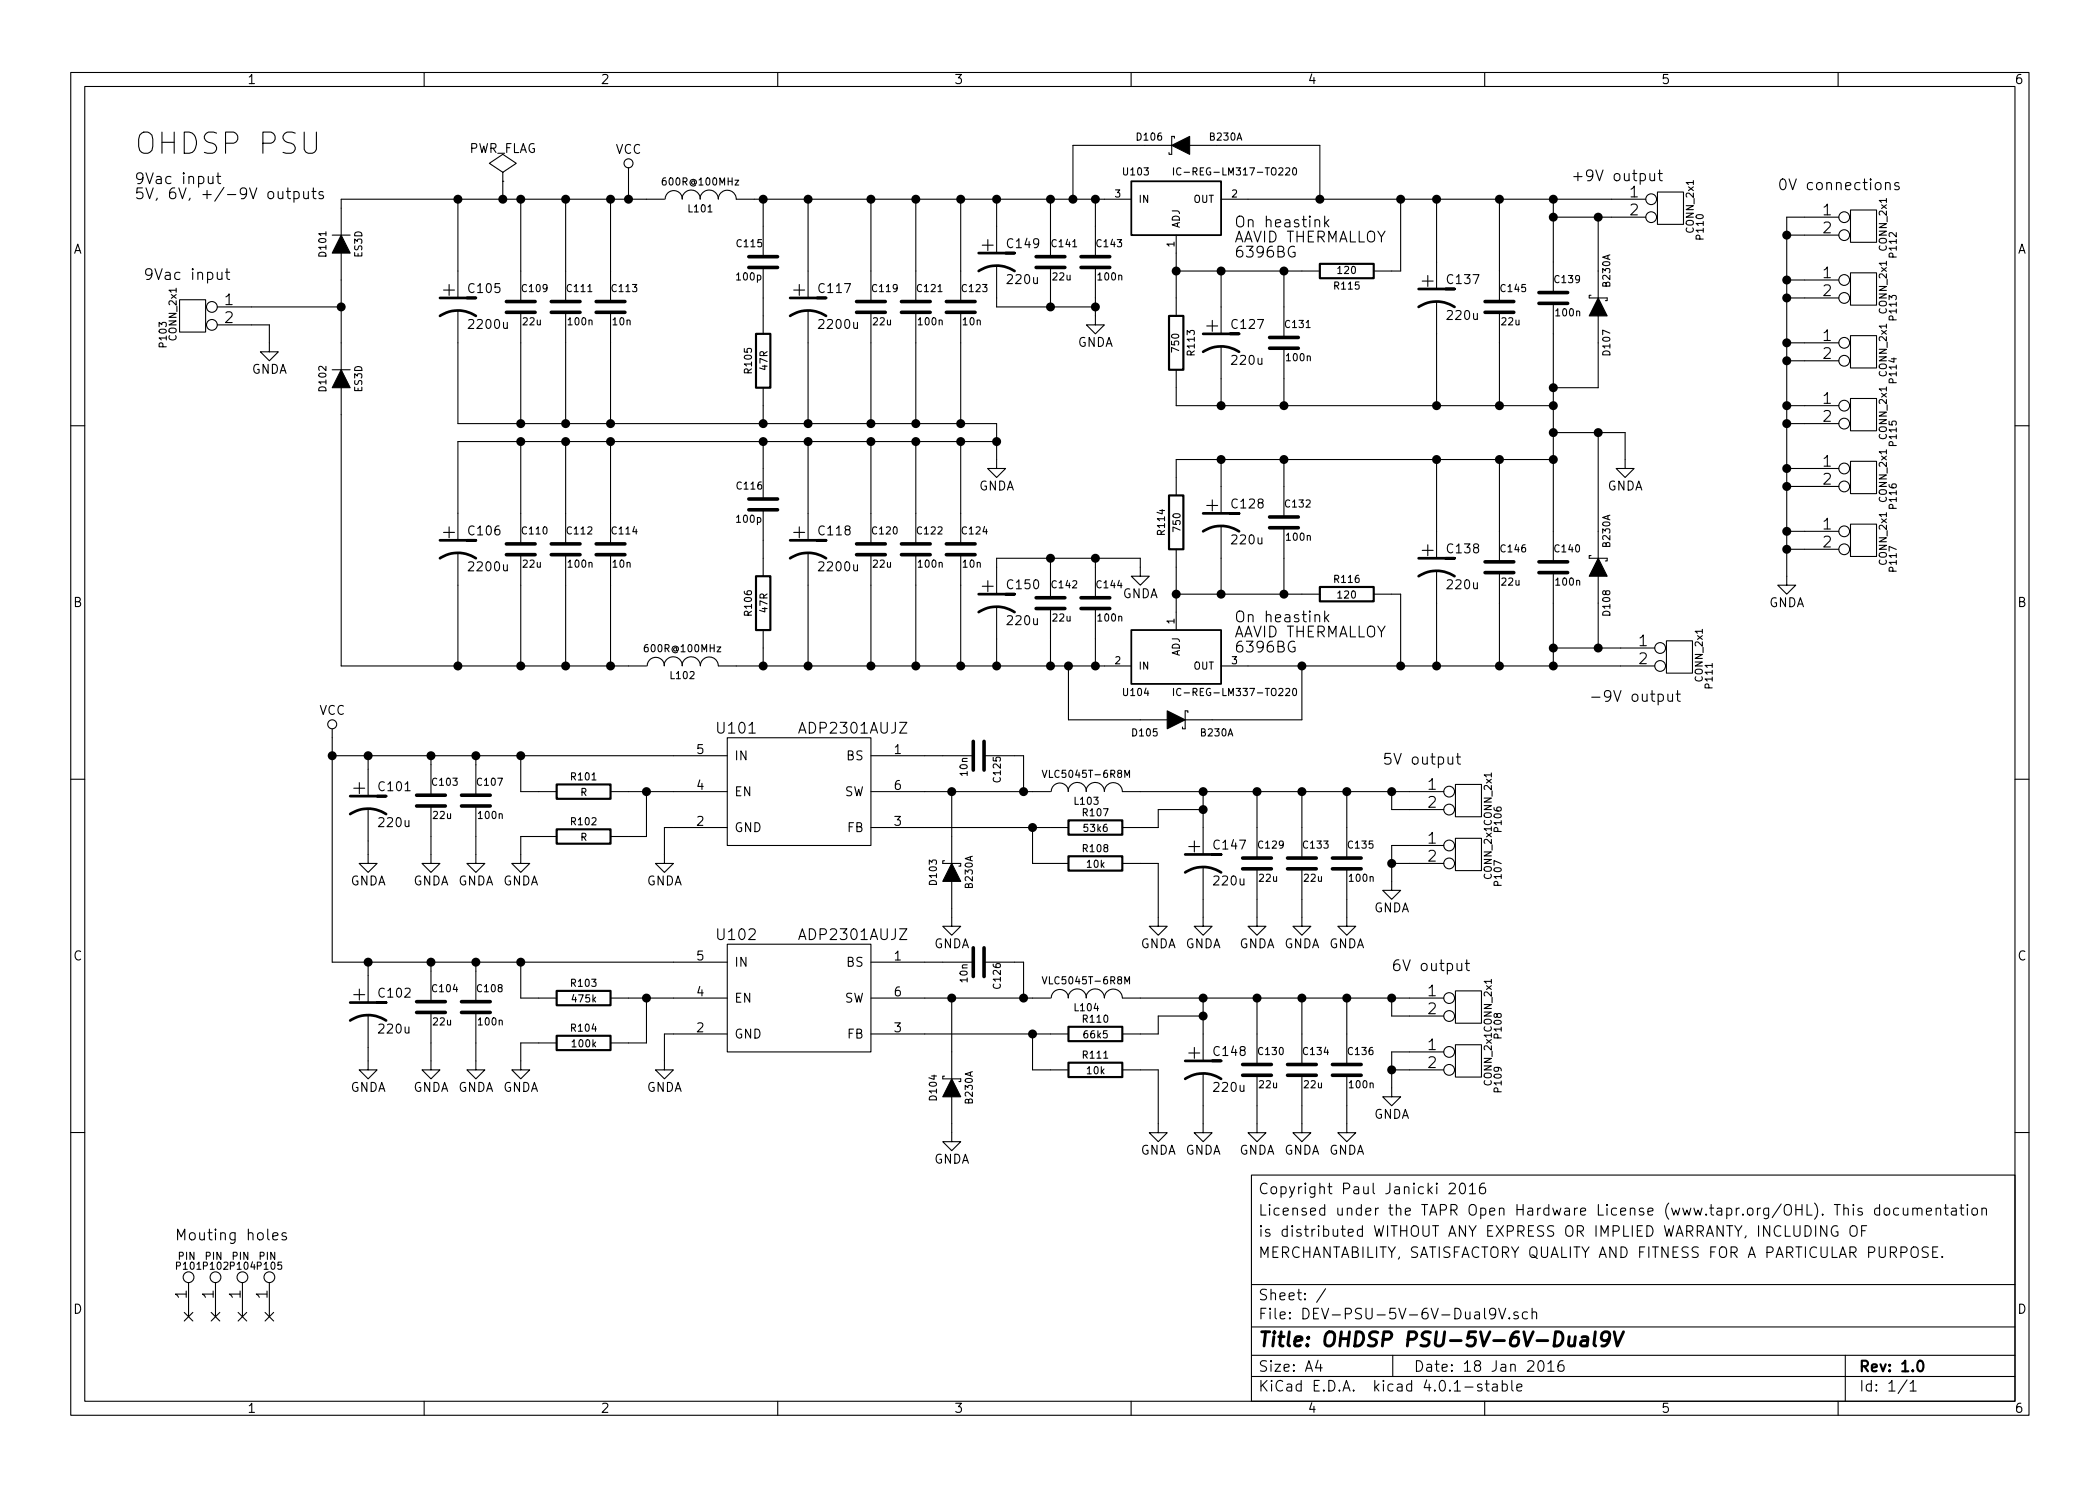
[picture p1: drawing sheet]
<svg xmlns="http://www.w3.org/2000/svg" width="297mm" height="210mm" viewBox="0 0 297 210" stroke-linecap="round" stroke-linejoin="round" font-family="sans-serif">
<g fill="none" stroke="#000" stroke-width=".15">
<path d="M10 10.3h277v189.9h-277zM12 12.2h273v186.1h-273zM60 10.3v1.9M110 10.3v1.9M160 10.3v1.9M166.1 19.6v-.3h-.4v2.5h-.3v-.2M210 10.3v1.9M260 10.3v1.9M29.5 25v.8a.38 .38 0 0 0 .6 0M30.1 25v1M30.6 25h.6M30.7 38.5v.8a.38 .38 0 0 0 .7 .1"/>
<path d="M30.8 24.5v1.3l.1 .1 .3 .1M31.4 38.5v1M31.9 38.5h.6M32.1 38v1.3l.1 .2h.3M39.3 27.1v.8a.38 .38 0 0 0 .7 .1M40 27.1v1M40.5 27.1h.6M40.7 26.6v1.3l.1 .1 .3 .1M41.6 27.2a.48 .48 0 0 1 .6 0l.1 .6a.48 .48 0 0 1-.7 .2M41.6 27.1v1.5M43 27.1v.8a.38 .38 0 0 0 .6 .1M43.6 27.1v1"/>
<path d="M44.1 27.1h.6M44.3 26.6v1.3l.1 .1 .3 .1M45.7 27.2l-.4-.1-.2 .2 .1 .2 .5 .2 .1 .1-.1 .2-.1 .1-.5-.1M47 33.3h2.5M48.3 35.8v16.5M64.8 28.2v14M71.1 25.6h.1M71.1 24.4l1.9-1.3-1.9-1.3-1.9 1.3 1.9 1.3v1.2M71.1 25.6v2.6M73.7 28.2v14.5M80 28.2v14.5M86.4 28.2v14.5"/>
<path d="M88.9 23.7v4.5M94 28.2h-45.7v5.1M94.1 28.2a1.22 1.22 0 0 1 1.2-1.2 1.22 1.22 0 0 1 1.2 1.2M96.5 28.2a1.3 1.3 0 0 1 1.3-1.3 1.3 1.3 0 0 1 1.3 1.3M99 28.2a1.3 1.3 0 0 1 1.3-1.3 1.3 1.3 0 0 1 1.3 1.3 1.27 1.27 0 0 1 1.3-1.3 1.27 1.27 0 0 1 1.2 1.3M104.1 28.2h55.9M107.9 28.2v8.1M107.9 37.8v9.4M114.3 28.2v14M123.2 28.2v14.5M129.5 28.2v14.5M135.9 28.2v14.5"/>
<path d="M141 37.6v5.8h13.9M141 28.2v7.6M148.6 28.2v8.1M148.6 37.8v5.6M154.9 37.8v8.2h1.3l-1.3 1.2-1.2-1.2h1.2M154.9 28.2v8.1M165.7 20.6h-13.9v7.6M166 23.7v1.1M166.4 33.3v11.4M166.4 38.3h20.3M167 23.8a.4 .4 0 0 0-.5 0 .4 .4 0 0 0-.1 .5 .37 .37 0 0 0 .2 .4 .37 .37 0 0 0 .4 0M168.3 20.6h18.4v7.6"/>
<path d="M172.7 28.2h60.1M172.7 38.3v8.9M181.6 38.3v9.4M181.9 23.8l.3-.1 .2 .1v.2l-.6 .8h.6M182.9 23.8l.3-.1a.59 .59 0 0 1-.1 1.1l-.2-.1-.1-.3zM183.1 34.9a.75 .75 0 0 0-.9 .5 .75 .75 0 0 0 .5 1l.5-.2v-.5h-.3M187.4 30.6v1.5M187.5 31.5l.5 .6M188 31.1l-.6 .6M198.1 28.2v10.1h-3.8M203.2 28.2v12.7M212.1 28.2v14.5"/>
<path d="M219.7 28.2v13.2M219.7 30.7h13.1M226.1 30.7v11.5M233.4 24.6v.8a.38 .38 0 0 0 .6 0M234 24.6v1M234.4 27.2h3.7v4.5h-3.7zM234.5 24.6h.6M234.7 24v1.4l.1 .1 .3 .1M252.7 33.3h7.4M252.7 39.6h7.4M260.1 30.7h-7.4v52.1h1.3l-1.3 1.3-1.2-1.3h1.2M261.7 38.6h3.7v4.6h-3.7z"/>
<path d="M261.7 29.7h3.7v4.6h-3.7zM266.7 26a.38 .38 0 0 1 .7 .1v.7M266.7 25.8v1M268.6 25.9l-.4-.1-.2 .3 .1 .2 .5 .1 .1 .2-.1 .2h-.1h-.5M25.4 42.4h3.7v4.6h-3.7zM30.7 46h7.4v3.8h1.3l-1.3 1.2-1.3-1.2h1.3M30.7 43.4h17.6M47 52.3h2.5M48.3 54.9v39.3h43.1M64.8 43.9v16h76.2v6.4h1.2l-1.2 1.3-1.3-1.3h1.3M73.7 44.2v15.7M80 44.2v15.7"/>
<path d="M86.4 44.2v15.7M107.9 54.9v5M114.3 43.9v16M123.2 44.2v15.7M129.5 44.2v15.7M135.9 44.2v15.7M166.4 52.3v5.1h53.3M172.7 49v8.4M181.6 49.3v8.1M203.2 42.7v14.7M212.1 44.2v13.2M219.7 42.9v36.6"/>
<path d="M225 41.8h-.2v.4h2.5v.3h-.2M226.1 44.7v10.2h-6.4M252.7 57.4h7.4M252.7 59.9h7.4M252.7 48.5h7.4M252.7 51h7.4M252.7 42.2h7.4M261.7 56.4h3.7v4.6h-3.7zM261.7 47.5h3.7v4.6h-3.7zM10 60.2h2M64.8 78.2v16M73.7 62.5v14.5"/>
<path d="M73.7 78.5v15.7M80 62.5v14.5M80 78.5v15.7M86.4 62.5v14.5M86.4 78.5v15.7M107.9 62.5v8.1M107.9 72.1v9.4M114.3 62.5v13.9M114.3 78.2v16M123.2 62.5v14.5M123.2 78.5v15.7M129.5 62.5v14.5"/>
<path d="M129.5 78.5v15.7M135.9 62.5v14.5M135.9 78.5v15.7M141 62.5h-76.2v13.9M148.6 79v5.6M154.9 79v5.6M166.4 77.7v11.4M172.7 65v7.6M172.7 74.4v9.7M181.6 65v8.1M181.6 74.7v9.4M203.2 65v14"/>
<path d="M212.1 65v14.5M219.7 61.2h10.2v5.1h1.2l-1.2 1.3-1.3-1.3h1.3M219.7 65h-53.3v5.1M225 78.6h-.2v.4h2.5v.4h-.2M226.1 61.2v17.8M252.7 66.3h7.4M252.7 68.8h7.4M252.7 75.2h7.4M252.7 77.7h7.4M261.7 65.3h3.7v4.5h-3.7zM261.7 74.2h3.7v4.5h-3.7zM285 60.2h2"/>
<path d="M91.5 94.2a1.22 1.22 0 0 1 1.3-1.2 1.22 1.22 0 0 1 1.2 1.2M93.9 94.2a1.3 1.3 0 0 1 1.3-1.3 1.3 1.3 0 0 1 1.3 1.3M96.5 94.2a1.3 1.3 0 0 1 1.3-1.3 1.3 1.3 0 0 1 1.3 1.3 1.27 1.27 0 0 1 1.2-1.2 1.27 1.27 0 0 1 1.3 1.2M101.6 94.2h58.4M107.9 89.1v5.1M141 85.8v8.4M148.6 86.1v8.1M151.1 94.2v7.6h14M154.9 86.1v8.1M161.3 81.5h-1.3l1.3 1.3 1.3-1.3h-1.3v-2.5h-20.3v5.1M166 97.4v1M166.4 84.1h20.3"/>
<path d="M167 97.5a.4 .4 0 0 0-.5 0 .4 .4 0 0 0-.1 .5 .37 .37 0 0 0 .2 .4 .37 .37 0 0 0 .4-.1M172.7 94.2h61.4M181.9 97.5l.3-.1 .2 .1v.2l-.6 .7h.6M182.9 97.5l.3-.1a.59 .59 0 0 1-.1 1l-.2-.1-.1-.3zM183.1 90.8a.75 .75 0 0 0-.9 .5 .75 .75 0 0 0 .5 .9l.5-.1v-.5h-.3M184.1 94.2v7.6h-16.5M187.4 86.5v1.5M187.5 87.4l.5 .6M188 87l-.6 .5M194.3 84.1h3.8v10.1M203.2 80.8v13.4M212.1 81v13.2"/>
<path d="M219.7 81v13.2M219.7 91.7h14.4M226.1 81.5v10.2M235.7 90.7h3.7v4.5h-3.7zM235.9 98.2v.8a.38 .38 0 0 0 .7 .1M236.6 98.2v1M237.1 98.2h.6M237.3 97.7v1.3l.1 .2h.3M10 110.3h2M47 106.9h55.9M47 103.1v33h55.9M52.1 114.4v7.8h1.2l-1.2 1.2-1.3-1.2h1.3"/>
<path d="M52.1 106.9v5.7M61 114v8.2h1.2l-1.2 1.2-1.3-1.2h1.3M61 106.9v5.6M67.3 114v8.2h1.3l-1.3 1.2-1.3-1.2h1.3M67.3 106.9v5.6M73.7 106.9v5.1h5M78.7 118.4h-5v3.8h1.2l-1.2 1.2-1.3-1.2h1.3M86.4 112h16.5M91.4 112v6.4h-5M102.9 104.4h20.3v15.2h-20.3zM102.9 117.1h-8.9v5.1h1.2l-1.2 1.2-1.3-1.2h1.3M123.2 106.9h14.5"/>
<path d="M123.2 117.1h27.9M123.2 112h25.4M134.6 112v10.2M139.2 106.9h5.6v5.1M146 117.1v5.1h5.1M147.4 109l.4 1 .3-1M148.7 112a1.22 1.22 0 0 1 1.2-1.2 1.22 1.22 0 0 1 1.2 1.2M151.1 112a1.3 1.3 0 0 1 1.3-1.3 1.3 1.3 0 0 1 1.3 1.3M153.6 112a1.3 1.3 0 0 1 1.3-1.3 1.3 1.3 0 0 1 1.3 1.3 1.27 1.27 0 0 1 1.3-1.3 1.27 1.27 0 0 1 1.2 1.3h45.5M159.1 110v-1l.3 .7 .4-.7v1M168 100.8v-.2h-.4v2.5h-.3v-.2M170.2 114.5h-6.4v2.6h-5.1"/>
<path d="M170.2 112v8.9M177.8 112v9.4M184.1 112v9.4M190.5 112v9.4M196.8 112v2.5h7.4M204.2 119.6h-7.4v6.4h1.3l-1.3 1.2-1.2-1.2h1.2M204.8 107.1v.8a.38 .38 0 0 0 .7 .1M205.5 107.1v1M205.9 111h3.6v4.6h-3.6zM205.9 118.6h3.6v4.6h-3.6zM206 107.1h.6M206.2 106.6v1.3l.1 .1 .3 .1"/>
<path d="M285 110.3h2M52.1 136.1v5.8M61 136.1v5.6M67.3 136.1v5.6M73.7 136.1v5.1h5M102.9 133.6h20.3v15.2h-20.3zM123.2 136.1h14.5M133.6 121.8h-.3v.4h2.6v.3h-.3M134.6 124.7v6.4h1.3l-1.3 1.2-1.3-1.2h1.3M139.2 136.1h5.6v5.1M147.4 138.2l.4 1 .3-1M158.7 122.2h5.1v8.9h1.3l-1.3 1.2-1.2-1.2h1.2"/>
<path d="M159.1 139.2v-1l.3 .7 .4-.7v1M170.2 122.7v8.4h1.2l-1.2 1.2-1.3-1.2h1.3M177.8 122.9v8.2h1.3l-1.3 1.2-1.3-1.2h1.3M184.1 122.9v8.2h1.3l-1.3 1.2-1.2-1.2h1.2M190.5 122.9v8.2h1.3l-1.3 1.2-1.3-1.2h1.3M196.8 122.2h7.4M206.1 136.3v.8a.38 .38 0 0 0 .7 .1M206.8 136.3v1M207.3 136.3h.5M207.5 135.8v1.3v.2h.3M52.1 143.6v7.8h1.2l-1.2 1.2-1.3-1.2h1.3M61 143.3v8.1h1.2l-1.2 1.2-1.3-1.2h1.3"/>
<path d="M67.3 143.3v8.1h1.3l-1.3 1.2-1.3-1.2h1.3M78.7 147.6h-5v3.8h1.2l-1.2 1.2-1.3-1.2h1.3M86.4 141.2h16.5M91.4 141.2v6.4h-5M102.9 146.3h-8.9v5.1h1.2l-1.2 1.2-1.3-1.2h1.3M123.2 146.3h27.9M123.2 141.2h25.4M133.6 152.3h-.3v.3h2.6v.4h-.3M134.6 155.2v6.3h1.3l-1.3 1.3-1.3-1.3h1.3M134.6 141.2v11.4M146 146.3v5.1h5.1M148.7 141.2a1.22 1.22 0 0 1 1.2-1.2 1.22 1.22 0 0 1 1.2 1.2"/>
<path d="M151.1 141.2a1.3 1.3 0 0 1 1.3-1.3 1.3 1.3 0 0 1 1.3 1.3M153.6 141.2a1.3 1.3 0 0 1 1.3-1.3 1.3 1.3 0 0 1 1.3 1.3 1.27 1.27 0 0 1 1.3-1.3 1.27 1.27 0 0 1 1.2 1.3M158.7 151.4h5.1v8.9h1.3l-1.3 1.2-1.2-1.2h1.2M158.7 141.2h45.5M170.2 151.9v8.4h1.2l-1.2 1.2-1.3-1.2h1.3M170.2 143.8h-6.4v2.5h-5.1M170.2 141.2v8.9M177.8 152.1v8.2h1.3l-1.3 1.2-1.3-1.2h1.3M177.8 141.2v9.4M184.1 152.1v8.2h1.3l-1.3 1.2-1.2-1.2h1.2M184.1 141.2v9.4M190.5 152.1v8.2h1.3l-1.3 1.2-1.3-1.2h1.3"/>
<path d="M190.5 141.2v9.4M196.8 151.4h7.4M196.8 141.2v2.6h7.4M204.2 148.8h-7.4v6.4h1.3l-1.3 1.3-1.2-1.3h1.2M205.9 140.2h3.6v4.6h-3.6zM205.9 147.8h3.6v4.6h-3.6zM10 160.2h2M38.6 174.9l.7-.1-.1-.3-.4-.1-.2 .2 .1 .8h.1h.4M40.5 174.5l-.4-.1-.2 .2 .1 .2 .5 .2v.2v.2h-.2h-.4M177 166.3h108v32h-108zM205 167.6l.2-.2 .5 .1a.37 .37 0 0 1 .1 .5l-.9 .9h1M206.6 167.6a.35 .35 0 0 1 .3-.2 .35 .35 0 0 1 .3 .3 .77 .77 0 0 1-.4 1.2 .9 .9 0 0 1-.2-1.3z"/>
<path d="M207.8 167.8l.5-.4v1.5M207.8 168.9h.9M210 167.4a.59 .59 0 0 0-.7 .6v.8l.2 .1h.4l.2-.1v-.5l-.1-.3h-.5l-.2 .3M258.4 173.4v1.5l-.9-1.5v1.5M259.9 173.5a.69 .69 0 0 0-.8 .2 .69 .69 0 0 0 0 .9 .54 .54 0 0 0 .9 .2v-.5h-.3M261.7 173.7l.3-.3a.53 .53 0 0 1 .7 .5v.5a.51 .51 0 0 1-.8 .4 1.05 1.05 0 0 1-.2-1.1zM263.3 174.1h.5M264 173.4h-.7v1.5M265.9 171l-.5-.1-.2 .3v.6l.2 .1h.5M265.9 170.4v1.5M266.6 171.1a.41 .41 0 0 1 .7 .1v.4a.41 .41 0 0 1-.4 .3 .41 .41 0 0 1-.4-.3zM268.6 171l-.5-.1-.3 .3 .1 .6 .2 .1h.5"/>
<path d="M269.2 170.9l.1 1a.4 .4 0 0 0 .5-.1M269.8 170.9v1M270.6 171.1a.38 .38 0 0 1 .6 0v.8M270.6 170.9v1M271.2 171.1a.36 .36 0 0 1 .3-.2 .36 .36 0 0 1 .4 .2v.8M272.5 171.4l.7-.1v-.3l-.5-.1-.2 .2 .1 .8h.1h.5M272.7 176.5l-.2-.1-.5 .1a.35 .35 0 0 0-.1 .4 .35 .35 0 0 0 .3 .2l.4 .2a.35 .35 0 0 1 .1 .3 .35 .35 0 0 1-.2 .3l-.6-.1M273.4 177.1h.5M273.9 171.1a.38 .38 0 0 1 .6 0v.8M273.9 170.9v1M274.1 176.4h-.7v1.5h.7M274.7 177.8h.1l-.1 .1v-.1v.1"/>
<path d="M275 170.9h.6M275.2 170.4v1.3l.2 .2h.2M276.1 171l.1-.1 .5 .1v.9M276.7 171.3l-.5 .1-.2 .2 .1 .3h.1h.5M277.2 170.9h.6M277.4 170.4v1.3l.2 .2h.2M278.3 170.4l-.1 .1 .1 .1 .1-.1-.1-.1v.2M278.3 170.9v1M279 171.1a.41 .41 0 0 1 .7 .1v.4a.41 .41 0 0 1-.4 .3 .41 .41 0 0 1-.4-.3zM280.3 171.1a.38 .38 0 0 1 .7 0v.8M280.3 170.9v1M285 160.2h2"/>
<path d="M26.1 185.7l1.2 1.2M26.7 181.5v4.8M27.3 185.7l-1.2 1.2M29.9 185.7l1.2 1.2M30.5 181.5v4.8M31.1 185.7l-1.2 1.2M33.7 185.7l1.2 1.2M34.3 181.5v4.8M34.9 185.7l-1.2 1.2M37.5 185.7l1.2 1.2M38.1 181.5v4.8M38.7 185.7l-1.2 1.2"/>
<path d="M60 198.3v1.9M110 198.3v1.9M160 198.3v1.9M177 194.8h108M177 191.8h108M177 187.8h108M177 181.8h108M186.4 192.5l-.3 1h.9M186.8 193v1M187.5 182.3l-1.3 2M197 191.8v3M209.6 195.9a.37 .37 0 0 0-.6 .1v.1a.54 .54 0 0 0 .6 .3l.1 .1-.1 .2-.2 .1-.4-.1"/>
<path d="M210 198.3v1.9M210.1 195.8h.5M210.3 195.3v1.3l.2 .2h.1M211.2 195.9l.1-.1 .4 .1 .1 .9M211.6 185.7l-.3 .3h-.3l-.3-.3v-.3l.1-.2 .5-.1 .2 .2a1.19 1.19 0 0 1-.2 1.2l-.5 .1M211.8 196.2l-.5 .1-.2 .2 .1 .2 .1 .1 .5-.1M212 185.1l.5 1.5 .5-1.5M212.5 195.9a.48 .48 0 0 1 .6 .1l.1 .1-.1 .6a.48 .48 0 0 1-.6 0M212.5 195.3v1.5M213.5 186.5h.1l-.1 .1-.1-.1h.1v.1M213.8 195.3v1.3l.2 .2M214.6 196.3l.7-.1-.1-.3-.4-.1-.2 .2v.7l.2 .1 .4-.1"/>
<path d="M214.7 185.7a.37 .37 0 0 0-.6 .1v.1a.54 .54 0 0 0 .6 .3l.1 .1-.1 .2-.1 .1-.5-.1M216.1 185.7l-.5-.1-.3 .3 .1 .6 .2 .1 .5-.1M216.7 185.7a.38 .38 0 0 1 .6 .1v.8M216.7 185.1v1.5M217.7 192.7a.35 .35 0 0 1 .3-.2 .35 .35 0 0 1 .3 .3 .77 .77 0 0 1-.4 1.2 .9 .9 0 0 1-.2-1.3zM218.9 193l.5-.5v1.5M218.9 194h.9M221.1 192.5a.59 .59 0 0 0-.7 .7v.7l.2 .1h.4l.2-.1v-.5l-.1-.2-.5-.1-.2 .3M260 198.3v1.9M261 191.8v6.5M269.7 195.2l-1.2 2M270.2 195.8l.4-.5v1.5"/>
<path d="M270.2 196.8h.8"/>
<circle cx="88.9" cy="23.1" r=".63"/>
<circle cx="233.6" cy="30.7" r=".76"/>
<circle cx="233.6" cy="28.2" r=".76"/>
<circle cx="260.9" cy="39.6" r=".76"/>
<circle cx="260.9" cy="33.3" r=".76"/>
<circle cx="260.9" cy="30.7" r=".76"/>
<circle cx="30" cy="46" r=".76"/>
<circle cx="30" cy="43.4" r=".76"/>
<circle cx="260.9" cy="57.4" r=".76"/>
<circle cx="260.9" cy="51" r=".76"/>
<circle cx="260.9" cy="42.2" r=".76"/>
<circle cx="260.9" cy="48.5" r=".76"/>
<circle cx="260.9" cy="59.9" r=".76"/>
<circle cx="260.9" cy="75.2" r=".76"/>
<circle cx="260.9" cy="77.7" r=".76"/>
<circle cx="260.9" cy="68.8" r=".76"/>
<circle cx="260.9" cy="66.3" r=".76"/>
<circle cx="234.8" cy="91.7" r=".76"/>
<circle cx="234.8" cy="94.2" r=".76"/>
<circle cx="47" cy="102.5" r=".63"/>
<circle cx="205" cy="119.6" r=".76"/>
<circle cx="205" cy="112" r=".76"/>
<circle cx="205" cy="114.5" r=".76"/>
<circle cx="205" cy="122.2" r=".76"/>
<circle cx="205" cy="141.2" r=".76"/>
<circle cx="205" cy="151.4" r=".76"/>
<circle cx="205" cy="148.8" r=".76"/>
<circle cx="205" cy="143.8" r=".76"/>
<circle cx="26.7" cy="180.7" r=".76"/>
<circle cx="30.5" cy="180.7" r=".76"/>
<circle cx="34.3" cy="180.7" r=".76"/>
<circle cx="38.1" cy="180.7" r=".76"/>
</g>
<g fill="none" stroke="#000" stroke-width=".3">
<path d="M186.7 37.3h7.6v2.1h-7.6zM106.9 47.2h2.1v7.7h-2.1zM165.4 44.7h2v7.6h-2zM165.4 70.1h2v7.6h-2zM106.9 81.5h2.1v7.6h-2.1zM186.7 83.1h7.6v2h-7.6zM78.7 111h7.7v2h-7.7zM78.7 117.3h7.7v2.1h-7.7zM151.1 116.1h7.6v2h-7.6zM151.1 121.2h7.6v2h-7.6zM78.7 140.2h7.7v2h-7.7zM78.7 146.6h7.7v2h-7.7z"/>
<path d="M151.1 145.3h7.6v2h-7.6zM151.1 150.4h7.6v2h-7.6zM271.3 192.7a.35 .35 0 0 1 .4-.2 .35 .35 0 0 1 .3 .3 .77 .77 0 0 1-.4 1.2 .9 .9 0 0 1-.3-1.3z"/>
</g>
<path d="M222 189.1l-.2 1.1 .1 .1a.56 .56 0 0 0 .8 0M222.8 189.1l-.1 1.3M223.8 189.2l.2-.1 .5 .1 .1 .2-.1 1M224.6 189.6l-.7 .1a.4 .4 0 0 0-.3 .3 .4 .4 0 0 0 .2 .4h.5l.2-.1M225.7 188.4l-.2 1.8 .2 .2M227.6 189.3l-.1 .2a.65 .65 0 0 1-.9 0l-.1-.2 .1-.5a.66 .66 0 0 1 1-.3v.1a1.5 1.5 0 0 1-.7 1.8h-.3M228.3 188.4l.5 2 .8-2" fill="none" stroke="#000" stroke-width=".41"/>
<g fill="none" stroke="#000" stroke-width=".51">
<path d="M105.9 37.8h4.1M105.9 36.3h4.1M146.6 37.8h4M146.6 36.3h4M152.9 37.8h4.1M152.9 36.3h4.1M71.6 44.2h4.1M71.6 42.7h4.1M78 44.2h4M78 42.7h4M84.3 44.2h4.1M84.3 42.7h4.1"/>
<path d="M121.2 44.2h4M121.2 42.7h4M127.5 44.2h4.1M127.5 42.7h4.1M133.9 44.2h4M133.9 42.7h4M179.6 49.3h4M179.6 47.7h4M210.1 44.2h4M210.1 42.7h4M217.7 42.9h4M217.7 41.4h4"/>
<path d="M71.6 78.5h4.1M71.6 77h4.1M78 78.5h4M78 77h4M84.3 78.5h4.1M84.3 77h4.1M105.9 72.1h4.1M105.9 70.6h4.1M121.2 78.5h4M121.2 77h4M127.5 78.5h4.1M127.5 77h4.1"/>
<path d="M133.9 78.5h4M133.9 77h4M179.6 74.7h4M179.6 73.1h4M210.1 79.5h4M217.7 79.5h4M146.6 86.1h4M146.6 84.6h4M152.9 86.1h4.1M152.9 84.6h4.1M210.1 81h4M217.7 81h4"/>
<path d="M58.9 114h4.1M58.9 112.5h4.1M65.3 114h4M65.3 112.5h4M137.7 104.9v4.1M139.2 104.9v4.1M137.7 134.1v4.1M139.2 134.1v4.1M175.8 122.9h4M175.8 121.4h4M182.1 122.9h4.1M182.1 121.4h4.1"/>
<path d="M188.5 122.9h4M188.5 121.4h4M58.9 143.3h4.1M58.9 141.7h4.1M65.3 143.3h4M65.3 141.7h4M175.8 152.1h4M175.8 150.6h4M182.1 152.1h4.1M182.1 150.6h4.1M188.5 152.1h4M188.5 150.6h4"/>
</g>
<path d="M48.3 33.3l1.2 2.5h-2.5zM165.7 20.6l2.6-1.3v2.5zM48.3 52.3l1.2 2.6h-2.5zM226.1 42.2l1.2 2.5h-2.5zM226.1 79l1.2 2.5h-2.5zM165.1 100.6l2.5 1.2-2.5 1.3zM134.6 122.2l1.3 2.5h-2.6zM134.6 152.6l1.3 2.6h-2.6z" fill="#000" stroke="#000" stroke-width=".15"/>
<g fill="none" stroke="#000" stroke-width=".38">
<path d="M138.4 38.3a4.6 4.6 0 0 1 5.1 0M138.4 35.8h5.1h-1.3M62.2 44.7a4.6 4.6 0 0 1 5.1 0M62.2 42.2h5.1h-1.3M111.8 44.7a4.6 4.6 0 0 1 5 0M111.8 42.2h5h-1.2M170.2 49.8a4.6 4.6 0 0 1 5.1 0M170.2 47.2h5.1h-1.3M200.7 43.4a4.6 4.6 0 0 1 5 0M200.7 40.9h5h-1.2M62.2 79a4.6 4.6 0 0 1 5.1 0M62.2 76.4h5.1h-1.3"/>
<path d="M111.8 79a4.6 4.6 0 0 1 5 0M111.8 76.4h5h-1.2M170.2 75.2a4.6 4.6 0 0 1 5.1 0M170.2 72.6h5.1h-1.3M200.7 79h5h-1.2M138.4 86.6a4.6 4.6 0 0 1 5.1 0M138.4 84.1h5.1h-1.3M200.7 81.5a4.6 4.6 0 0 1 5 0M49.5 115.2a4.6 4.6 0 0 1 5.1 0M49.5 112.6h5.1h-1.3M167.6 123.4a4.6 4.6 0 0 1 5.1 0M167.6 120.9h5.1h-1.3"/>
<path d="M49.5 144.4a4.6 4.6 0 0 1 5.1 0M49.5 141.9h5.1h-1.3M167.6 152.6a4.6 4.6 0 0 1 5.1 0M167.6 150.1h5.1h-1.3"/>
</g>
<path d="M160 25.6h12.7v7.7h-12.7zM160 89.1h12.7v7.7h-12.7z" fill="none" stroke="#000" stroke-width=".25"/>
<g fill="#000" stroke="#000" stroke-width=".25">
<circle cx="64.8" cy="28.2" r=".51"/>
<circle cx="71.1" cy="28.2" r=".51"/>
<circle cx="73.7" cy="28.2" r=".51"/>
<circle cx="80" cy="28.2" r=".51"/>
<circle cx="86.4" cy="28.2" r=".51"/>
<circle cx="88.9" cy="28.2" r=".51"/>
<circle cx="108" cy="28.2" r=".51"/>
<circle cx="114.3" cy="28.2" r=".51"/>
<circle cx="123.2" cy="28.2" r=".51"/>
<circle cx="129.5" cy="28.2" r=".51"/>
<circle cx="135.9" cy="28.2" r=".51"/>
<circle cx="141" cy="28.2" r=".51"/>
<circle cx="148.6" cy="28.2" r=".51"/>
<circle cx="151.8" cy="28.2" r=".51"/>
<circle cx="154.9" cy="28.2" r=".51"/>
<circle cx="166.4" cy="38.3" r=".51"/>
<circle cx="172.7" cy="38.3" r=".51"/>
<circle cx="181.6" cy="38.3" r=".51"/>
<circle cx="186.7" cy="28.2" r=".51"/>
<circle cx="198.1" cy="28.2" r=".51"/>
<circle cx="203.2" cy="28.2" r=".51"/>
<circle cx="212.1" cy="28.2" r=".51"/>
<circle cx="219.7" cy="28.2" r=".51"/>
<circle cx="219.7" cy="30.7" r=".51"/>
<circle cx="226.1" cy="30.7" r=".51"/>
<circle cx="252.7" cy="33.3" r=".51"/>
<circle cx="252.7" cy="39.6" r=".51"/>
<circle cx="48.3" cy="43.4" r=".51"/>
<circle cx="73.7" cy="59.9" r=".51"/>
<circle cx="80" cy="59.9" r=".51"/>
<circle cx="86.4" cy="59.9" r=".51"/>
<circle cx="108" cy="59.9" r=".51"/>
<circle cx="114.3" cy="59.9" r=".51"/>
<circle cx="123.2" cy="59.9" r=".51"/>
<circle cx="129.5" cy="59.9" r=".51"/>
<circle cx="135.9" cy="59.9" r=".51"/>
<circle cx="148.6" cy="43.4" r=".51"/>
<circle cx="154.9" cy="43.4" r=".51"/>
<circle cx="172.7" cy="57.4" r=".51"/>
<circle cx="181.6" cy="57.4" r=".51"/>
<circle cx="203.2" cy="57.4" r=".51"/>
<circle cx="212.1" cy="57.4" r=".51"/>
<circle cx="219.7" cy="54.9" r=".51"/>
<circle cx="219.7" cy="57.4" r=".51"/>
<circle cx="252.7" cy="57.4" r=".51"/>
<circle cx="252.7" cy="59.9" r=".51"/>
<circle cx="252.7" cy="48.5" r=".51"/>
<circle cx="252.7" cy="51" r=".51"/>
<circle cx="252.7" cy="42.2" r=".51"/>
<circle cx="73.7" cy="62.5" r=".51"/>
<circle cx="80" cy="62.5" r=".51"/>
<circle cx="86.4" cy="62.5" r=".51"/>
<circle cx="108" cy="62.5" r=".51"/>
<circle cx="114.3" cy="62.5" r=".51"/>
<circle cx="123.2" cy="62.5" r=".51"/>
<circle cx="129.5" cy="62.5" r=".51"/>
<circle cx="135.9" cy="62.5" r=".51"/>
<circle cx="141" cy="62.5" r=".51"/>
<circle cx="148.6" cy="79" r=".51"/>
<circle cx="154.9" cy="79" r=".51"/>
<circle cx="172.7" cy="65" r=".51"/>
<circle cx="181.6" cy="65" r=".51"/>
<circle cx="203.2" cy="65" r=".51"/>
<circle cx="212.1" cy="65" r=".51"/>
<circle cx="219.7" cy="61.2" r=".51"/>
<circle cx="219.7" cy="65" r=".51"/>
<circle cx="226.1" cy="61.2" r=".51"/>
<circle cx="252.7" cy="66.3" r=".51"/>
<circle cx="252.7" cy="75.2" r=".51"/>
<circle cx="252.7" cy="77.7" r=".51"/>
<circle cx="252.7" cy="68.8" r=".51"/>
<circle cx="64.8" cy="94.2" r=".51"/>
<circle cx="73.7" cy="94.2" r=".51"/>
<circle cx="80" cy="94.2" r=".51"/>
<circle cx="86.4" cy="94.2" r=".51"/>
<circle cx="108" cy="94.2" r=".51"/>
<circle cx="114.3" cy="94.2" r=".51"/>
<circle cx="123.2" cy="94.2" r=".51"/>
<circle cx="129.5" cy="94.2" r=".51"/>
<circle cx="135.9" cy="94.2" r=".51"/>
<circle cx="141" cy="94.2" r=".51"/>
<circle cx="148.6" cy="94.2" r=".51"/>
<circle cx="151.1" cy="94.2" r=".51"/>
<circle cx="154.9" cy="94.2" r=".51"/>
<circle cx="166.4" cy="84.1" r=".51"/>
<circle cx="172.7" cy="84.1" r=".51"/>
<circle cx="181.6" cy="84.1" r=".51"/>
<circle cx="184.2" cy="94.2" r=".51"/>
<circle cx="198.1" cy="94.2" r=".51"/>
<circle cx="203.2" cy="94.2" r=".51"/>
<circle cx="212.1" cy="94.2" r=".51"/>
<circle cx="219.7" cy="94.2" r=".51"/>
<circle cx="219.7" cy="91.7" r=".51"/>
<circle cx="226.1" cy="91.7" r=".51"/>
<circle cx="47" cy="106.9" r=".51"/>
<circle cx="52.1" cy="106.9" r=".51"/>
<circle cx="61" cy="106.9" r=".51"/>
<circle cx="67.3" cy="106.9" r=".51"/>
<circle cx="73.7" cy="106.9" r=".51"/>
<circle cx="91.4" cy="112" r=".51"/>
<circle cx="134.6" cy="112" r=".51"/>
<circle cx="144.8" cy="112" r=".51"/>
<circle cx="146.1" cy="117.1" r=".51"/>
<circle cx="170.2" cy="112" r=".51"/>
<circle cx="170.2" cy="114.5" r=".51"/>
<circle cx="177.8" cy="112" r=".51"/>
<circle cx="184.2" cy="112" r=".51"/>
<circle cx="190.5" cy="112" r=".51"/>
<circle cx="196.9" cy="112" r=".51"/>
<circle cx="52.1" cy="136.1" r=".51"/>
<circle cx="61" cy="136.1" r=".51"/>
<circle cx="67.3" cy="136.1" r=".51"/>
<circle cx="73.7" cy="136.1" r=".51"/>
<circle cx="196.9" cy="122.2" r=".51"/>
<circle cx="91.4" cy="141.2" r=".51"/>
<circle cx="134.6" cy="141.2" r=".51"/>
<circle cx="144.8" cy="141.2" r=".51"/>
<circle cx="146.1" cy="146.3" r=".51"/>
<circle cx="170.2" cy="143.8" r=".51"/>
<circle cx="170.2" cy="141.2" r=".51"/>
<circle cx="177.8" cy="141.2" r=".51"/>
<circle cx="184.2" cy="141.2" r=".51"/>
<circle cx="190.5" cy="141.2" r=".51"/>
<circle cx="196.9" cy="151.4" r=".51"/>
<circle cx="196.9" cy="141.2" r=".51"/>
</g>
<text font-size="4.2" x="19" y="21.8">OHDSP PSU</text>
<g font-size="2.8">
<text x="138.9" y="35.6">+</text>
<text x="62.7" y="41.9">+</text>
<text x="112.2" y="41.9">+</text>
<text x="201.1" y="40.6">+</text>
<text x="170.6" y="47">+</text>
<text x="62.7" y="76.2">+</text>
<text x="112.2" y="76.2">+</text>
<text x="170.6" y="72.4">+</text>
<text x="138.9" y="83.8">+</text>
<text x="201.1" y="78.7">+</text>
<text x="50" y="112.4">+</text>
<text x="168.1" y="120.6">+</text>
<text x="50" y="141.6">+</text>
<text x="168.1" y="149.9">+</text>
<text x="178" y="190.5">Title: OHDSP PSU-5V-6V-Dual9V</text>
</g>
<g font-size="2.1">
<text x="19" y="26.1">9Vac input</text>
<text x="19" y="28.2">5V, 6V, +/-9V outputs</text>
<text x="222.2" y="25.6">+9V output</text>
<text x="230.6" y="27.9">1</text>
<text x="251.5" y="26.9">0V connections</text>
<text x="174.6" y="32.2">On heastink</text>
<text x="174.6" y="34.3">AAVID THERMALLOY</text>
<text x="230.6" y="30.5">2</text>
<text x="257.9" y="30.5">1</text>
<text x="257.9" y="33">2</text>
<text x="20.3" y="39.6">9Vac input</text>
<text x="174.6" y="36.4">6396BG</text>
<text x="257.9" y="39.4">1</text>
<text x="257.9" y="41.9">2</text>
<text x="31.8" y="43.2">1</text>
<text x="31.8" y="45.7">2</text>
<text x="257.9" y="48.3">1</text>
<text x="257.9" y="50.8">2</text>
<text x="257.9" y="57.1">1</text>
<text x="257.9" y="59.7">2</text>
<text x="257.9" y="66">1</text>
<text x="257.9" y="68.6">2</text>
<text x="257.9" y="74.9">1</text>
<text x="257.9" y="77.5">2</text>
<text x="174.6" y="88.1">On heastink</text>
<text x="174.6" y="90.2">AAVID THERMALLOY</text>
<text x="174.6" y="92.3">6396BG</text>
<text x="231.8" y="91.4">1</text>
<text x="231.8" y="94">2</text>
<text x="224.8" y="99.3">-9V output</text>
<text x="101.6" y="103.8">U101</text>
<text x="113.3" y="103.8">ADP2301AUJZ</text>
<text x="195.6" y="108.2">5V output</text>
<text x="202" y="111.8">1</text>
<text x="202" y="114.3">2</text>
<text x="202" y="119.4">1</text>
<text x="202" y="121.9">2</text>
<text x="101.6" y="133">U102</text>
<text x="113.3" y="133">ADP2301AUJZ</text>
<text x="196.8" y="137.4">6V output</text>
<text x="202" y="141">1</text>
<text x="202" y="143.5">2</text>
<text x="202" y="148.6">1</text>
<text x="202" y="151.1">2</text>
<text x="178" y="172">Licensed under the TAPR Open Hardware License (www.tapr.org/OHL). This documentation</text>
<text x="178" y="169">Copyright Paul Janicki 2016</text>
<text x="24.8" y="175.5">Mouting holes</text>
<text x="178" y="178">MERCHANTABILITY, SATISFACTORY QUALITY AND FITNESS FOR A PARTICULAR PURPOSE.</text>
<text x="178" y="175">is distributed WITHOUT ANY EXPRESS OR IMPLIED WARRANTY, INCLUDING OF</text>
<text x="26.4" y="183.7" transform="rotate(-90 26.4 183.7)">1</text>
<text x="30.2" y="183.7" transform="rotate(-90 30.2 183.7)">1</text>
<text x="34" y="183.7" transform="rotate(-90 34 183.7)">1</text>
<text x="37.8" y="183.7" transform="rotate(-90 37.8 183.7)">1</text>
<text x="178" y="184">Sheet: /</text>
<text x="178" y="186.7">File: DEV-PSU-5V-6V-Dual9V.sch</text>
<text x="178" y="196.9">KiCad E.D.A. kicad 4.0.1-stable</text>
<text x="178" y="194.1">Size: A4</text>
<text x="200" y="194.1">Date: 18 Jan 2016</text>
<text x="263" y="194.1">Rev: 1.0</text>
<text x="263" y="196.9">Id: 1/1</text>
</g>
<g font-size="1.8">
<text x="35" y="11.9">1</text>
<text x="85" y="11.9">2</text>
<text x="135" y="11.9">3</text>
<text x="185" y="11.9">4</text>
<text x="235" y="11.9">5</text>
<text x="285" y="11.9">6</text>
<text x="66.2" y="21.6">PWR_FLAG</text>
<text x="87" y="21.8">VCC</text>
<text x="10.4" y="35.9">A</text>
<text x="142.6" y="35.1">C149</text>
<text x="285.4" y="35.9">A</text>
<text x="66.4" y="41.4">C105</text>
<text x="115.9" y="41.4">C117</text>
<text x="142.6" y="40.2">220u</text>
<text x="204.8" y="40.2">C137</text>
<text x="66.5" y="46.5">2200u</text>
<text x="116.1" y="46.5">2200u</text>
<text x="174.3" y="46.5">C127</text>
<text x="204.9" y="45.3">220u</text>
<text x="35.5" y="52.9">GNDA</text>
<text x="152.3" y="49.1">GNDA</text>
<text x="174.4" y="51.6">220u</text>
<text x="138.4" y="69.4">GNDA</text>
<text x="174.3" y="71.9">C128</text>
<text x="227.3" y="69.4">GNDA</text>
<text x="66.4" y="75.7">C106</text>
<text x="115.9" y="75.7">C118</text>
<text x="174.4" y="77">220u</text>
<text x="66.5" y="80.8">2200u</text>
<text x="116.1" y="80.8">2200u</text>
<text x="142.6" y="83.4">C150</text>
<text x="204.8" y="78.3">C138</text>
<text x="204.9" y="83.4">220u</text>
<text x="10.4" y="85.9">B</text>
<text x="142.6" y="88.4">220u</text>
<text x="158.7" y="84.6">GNDA</text>
<text x="250.1" y="85.9">GNDA</text>
<text x="285.4" y="85.9">B</text>
<text x="45.1" y="101.1">VCC</text>
<text x="98.6" y="106.7">5</text>
<text x="103.9" y="107.6">IN</text>
<text x="119.7" y="107.6">BS</text>
<text x="126.5" y="106.7">1</text>
<text x="53.7" y="111.9">C101</text>
<text x="98.6" y="111.8">4</text>
<text x="103.9" y="112.6">EN</text>
<text x="119.3" y="112.6">SW</text>
<text x="126.5" y="111.8">6</text>
<text x="53.7" y="117">220u</text>
<text x="98.6" y="116.8">2</text>
<text x="103.9" y="117.7">GND</text>
<text x="119.8" y="117.7">FB</text>
<text x="126.5" y="116.8">3</text>
<text x="49.5" y="125.3">GNDA</text>
<text x="58.4" y="125.3">GNDA</text>
<text x="64.7" y="125.3">GNDA</text>
<text x="71.1" y="125.3">GNDA</text>
<text x="91.4" y="125.3">GNDA</text>
<text x="171.8" y="120.2">C147</text>
<text x="171.8" y="125.3">220u</text>
<text x="194.3" y="129.1">GNDA</text>
<text x="10.4" y="135.9">C</text>
<text x="98.6" y="135.9">5</text>
<text x="103.9" y="136.8">IN</text>
<text x="119.7" y="136.8">BS</text>
<text x="126.5" y="135.9">1</text>
<text x="132" y="134.2">GNDA</text>
<text x="161.2" y="134.2">GNDA</text>
<text x="167.6" y="134.2">GNDA</text>
<text x="175.2" y="134.2">GNDA</text>
<text x="181.6" y="134.2">GNDA</text>
<text x="187.9" y="134.2">GNDA</text>
<text x="285.4" y="135.9">C</text>
<text x="53.7" y="141.1">C102</text>
<text x="98.6" y="141">4</text>
<text x="103.9" y="141.9">EN</text>
<text x="119.3" y="141.9">SW</text>
<text x="126.5" y="141">6</text>
<text x="53.7" y="146.2">220u</text>
<text x="98.6" y="146">2</text>
<text x="103.9" y="146.9">GND</text>
<text x="119.8" y="146.9">FB</text>
<text x="126.5" y="146">3</text>
<text x="171.8" y="149.4">C148</text>
<text x="49.5" y="154.5">GNDA</text>
<text x="58.4" y="154.5">GNDA</text>
<text x="64.7" y="154.5">GNDA</text>
<text x="71.1" y="154.5">GNDA</text>
<text x="91.4" y="154.5">GNDA</text>
<text x="171.8" y="154.5">220u</text>
<text x="194.3" y="158.3">GNDA</text>
<text x="132" y="164.6">GNDA</text>
<text x="161.2" y="163.4">GNDA</text>
<text x="167.6" y="163.4">GNDA</text>
<text x="175.2" y="163.4">GNDA</text>
<text x="181.6" y="163.4">GNDA</text>
<text x="187.9" y="163.4">GNDA</text>
<text x="10.4" y="185.9">D</text>
<text x="285.4" y="185.9">D</text>
<text x="35" y="199.9">1</text>
<text x="85" y="199.9">2</text>
<text x="135" y="199.9">3</text>
<text x="185" y="199.9">4</text>
<text x="235" y="199.9">5</text>
<text x="285" y="199.9">6</text>
</g>
<g font-size="1.4">
<text x="160.9" y="19.9">D106</text>
<text x="171.2" y="19.9">B230A</text>
<text x="94" y="26.2">600R@100MHz</text>
<text x="157.7" y="27.9">3</text>
<text x="159" y="24.8">U103</text>
<text x="161" y="28.7">IN</text>
<text x="167.3" y="24.8">IC-REG-LM317-TO220</text>
<text x="168.7" y="28.7">OUT</text>
<text x="174.2" y="27.9">2</text>
<text x="97.5" y="30">L101</text>
<text x="104.3" y="35">C115</text>
<text x="148.9" y="35">C141</text>
<text x="155.2" y="35">C143</text>
<text x="166.1" y="34.9" transform="rotate(-90 166.1 34.9)">1</text>
<text x="166.9" y="32.3" transform="rotate(-90 166.9 32.3)">ADJ</text>
<text x="239.6" y="32.9" transform="rotate(-90 239.6 32.9)">CONN_2x1</text>
<text x="241" y="33.8" transform="rotate(-90 241 33.8)">P110</text>
<text x="266.9" y="35.4" transform="rotate(-90 266.9 35.4)">CONN_2x1</text>
<text x="46.2" y="36.2" transform="rotate(-90 46.2 36.2)">D101</text>
<text x="51.2" y="36.4" transform="rotate(-90 51.2 36.4)">ES3D</text>
<text x="73.9" y="41.3">C109</text>
<text x="80.3" y="41.3">C111</text>
<text x="86.6" y="41.3">C113</text>
<text x="104.3" y="39.7">100p</text>
<text x="123.5" y="41.3">C119</text>
<text x="129.8" y="41.3">C121</text>
<text x="136.2" y="41.3">C123</text>
<text x="148.9" y="39.7">22u</text>
<text x="155.4" y="39.7">100n</text>
<text x="188.8" y="41">R115</text>
<text x="189.3" y="38.8">120</text>
<text x="212.4" y="41.3">C145</text>
<text x="220" y="40.1">C139</text>
<text x="227.8" y="40.5" transform="rotate(-90 227.8 40.5)">B230A</text>
<text x="268.3" y="36.3" transform="rotate(-90 268.3 36.3)">P112</text>
<text x="74" y="46">22u</text>
<text x="80.5" y="46">100n</text>
<text x="86.7" y="46">10n</text>
<text x="123.5" y="46">22u</text>
<text x="130" y="46">100n</text>
<text x="136.2" y="46">10n</text>
<text x="181.9" y="46.4">C131</text>
<text x="212.4" y="46">22u</text>
<text x="220.2" y="44.7">100n</text>
<text x="266.9" y="44.3" transform="rotate(-90 266.9 44.3)">CONN_2x1</text>
<text x="268.3" y="45.2" transform="rotate(-90 268.3 45.2)">P113</text>
<text x="23.6" y="49" transform="rotate(-90 23.6 49)">P103</text>
<text x="25" y="48.1" transform="rotate(-90 25 48.1)">CONN_2x1</text>
<text x="106.3" y="52.7" transform="rotate(-90 106.3 52.7)">R105</text>
<text x="108.6" y="52.3" transform="rotate(-90 108.6 52.3)">47R</text>
<text x="166.8" y="49.7" transform="rotate(-90 166.8 49.7)">750</text>
<text x="169" y="50.2" transform="rotate(-90 169 50.2)">R113</text>
<text x="182.1" y="51.1">100n</text>
<text x="227.8" y="50.2" transform="rotate(-90 227.8 50.2)">D107</text>
<text x="266.9" y="53.2" transform="rotate(-90 266.9 53.2)">CONN_2x1</text>
<text x="46.2" y="55.3" transform="rotate(-90 46.2 55.3)">D102</text>
<text x="51.2" y="55.4" transform="rotate(-90 51.2 55.4)">ES3D</text>
<text x="268.3" y="54.1" transform="rotate(-90 268.3 54.1)">P114</text>
<text x="266.9" y="62.1" transform="rotate(-90 266.9 62.1)">CONN_2x1</text>
<text x="268.3" y="63" transform="rotate(-90 268.3 63)">P115</text>
<text x="104.3" y="69.3">C116</text>
<text x="181.9" y="71.8">C132</text>
<text x="266.9" y="71" transform="rotate(-90 266.9 71)">CONN_2x1</text>
<text x="268.3" y="71.9" transform="rotate(-90 268.3 71.9)">P116</text>
<text x="73.9" y="75.6">C110</text>
<text x="80.3" y="75.6">C112</text>
<text x="86.6" y="75.6">C114</text>
<text x="104.3" y="74">100p</text>
<text x="123.5" y="75.6">C120</text>
<text x="129.8" y="75.6">C122</text>
<text x="136.2" y="75.6">C124</text>
<text x="164.8" y="75.6" transform="rotate(-90 164.8 75.6)">R114</text>
<text x="167" y="75.1" transform="rotate(-90 167 75.1)">750</text>
<text x="182.1" y="76.5">100n</text>
<text x="227.8" y="77.4" transform="rotate(-90 227.8 77.4)">B230A</text>
<text x="74" y="80.3">22u</text>
<text x="80.5" y="80.3">100n</text>
<text x="86.7" y="80.3">10n</text>
<text x="123.5" y="80.3">22u</text>
<text x="130" y="80.3">100n</text>
<text x="136.2" y="80.3">10n</text>
<text x="148.9" y="83.2">C142</text>
<text x="155.2" y="83.2">C144</text>
<text x="188.8" y="82.5">R116</text>
<text x="212.4" y="78.2">C146</text>
<text x="212.4" y="82.8">22u</text>
<text x="220" y="78.2">C140</text>
<text x="220.2" y="82.8">100n</text>
<text x="266.9" y="79.9" transform="rotate(-90 266.9 79.9)">CONN_2x1</text>
<text x="268.3" y="80.8" transform="rotate(-90 268.3 80.8)">P117</text>
<text x="106.3" y="87" transform="rotate(-90 106.3 87)">R106</text>
<text x="108.6" y="86.6" transform="rotate(-90 108.6 86.6)">47R</text>
<text x="148.9" y="87.9">22u</text>
<text x="155.4" y="87.9">100n</text>
<text x="166.1" y="88.3" transform="rotate(-90 166.1 88.3)">1</text>
<text x="189.3" y="84.7">120</text>
<text x="227.8" y="87" transform="rotate(-90 227.8 87)">D108</text>
<text x="91.5" y="92.3">600R@100MHz</text>
<text x="157.7" y="94">2</text>
<text x="161" y="94.7">IN</text>
<text x="166.9" y="93" transform="rotate(-90 166.9 93)">ADJ</text>
<text x="168.7" y="94.7">OUT</text>
<text x="174.2" y="94">3</text>
<text x="94.9" y="96.1">L102</text>
<text x="159" y="98.5">U104</text>
<text x="167.3" y="98.5">IC-REG-LM337-TO220</text>
<text x="240.8" y="96.4" transform="rotate(-90 240.8 96.4)">CONN_2x1</text>
<text x="242.2" y="97.3" transform="rotate(-90 242.2 97.3)">P111</text>
<text x="160.2" y="104.2">D105</text>
<text x="169.9" y="104.2">B230A</text>
<text x="61.2" y="111.2">C103</text>
<text x="67.6" y="111.2">C107</text>
<text x="80.9" y="110.4">R101</text>
<text x="82.1" y="112.6">R</text>
<text x="136.9" y="109.7" transform="rotate(-90 136.9 109.7)">10n</text>
<text x="141.6" y="110.6" transform="rotate(-90 141.6 110.6)">C125</text>
<text x="148.1" y="110.1">VLC5045T-6R8M</text>
<text x="152.1" y="113.9">L103</text>
<text x="61.3" y="115.9">22u</text>
<text x="67.8" y="115.9">100n</text>
<text x="80.9" y="116.8">R102</text>
<text x="82.1" y="119">R</text>
<text x="153.3" y="115.5">R107</text>
<text x="153.4" y="117.7">53k6</text>
<text x="212.4" y="117.6" transform="rotate(-90 212.4 117.6)">P106</text>
<text x="132.5" y="125.1" transform="rotate(-90 132.5 125.1)">D103</text>
<text x="137.6" y="125.6" transform="rotate(-90 137.6 125.6)">B230A</text>
<text x="153.3" y="120.6">R108</text>
<text x="153.8" y="122.8">10k</text>
<text x="178.1" y="120.1">C129</text>
<text x="178.2" y="124.8">22u</text>
<text x="184.4" y="120.1">C133</text>
<text x="184.5" y="124.8">22u</text>
<text x="190.8" y="120.1">C135</text>
<text x="191" y="124.8">100n</text>
<text x="211" y="124.3" transform="rotate(-90 211 124.3)">CONN_2x1 CONN_2x1</text>
<text x="212.4" y="125.2" transform="rotate(-90 212.4 125.2)">P107</text>
<text x="61.2" y="140.4">C104</text>
<text x="67.6" y="140.4">C108</text>
<text x="80.9" y="139.6">R103</text>
<text x="81" y="141.8">475k</text>
<text x="136.9" y="138.9" transform="rotate(-90 136.9 138.9)">10n</text>
<text x="141.6" y="139.8" transform="rotate(-90 141.6 139.8)">C126</text>
<text x="148.1" y="139.3">VLC5045T-6R8M</text>
<text x="152.1" y="143.1">L104</text>
<text x="61.3" y="145.1">22u</text>
<text x="67.8" y="145.1">100n</text>
<text x="80.9" y="146">R104</text>
<text x="81" y="148.2">100k</text>
<text x="153.3" y="144.7">R110</text>
<text x="153.3" y="149.8">R111</text>
<text x="153.4" y="146.9">66k5</text>
<text x="178.1" y="149.3">C130</text>
<text x="184.4" y="149.3">C134</text>
<text x="190.8" y="149.3">C136</text>
<text x="212.4" y="146.8" transform="rotate(-90 212.4 146.8)">P108</text>
<text x="132.5" y="155.6" transform="rotate(-90 132.5 155.6)">D104</text>
<text x="153.8" y="152">10k</text>
<text x="178.2" y="154">22u</text>
<text x="184.5" y="154">22u</text>
<text x="191" y="154">100n</text>
<text x="211" y="153.5" transform="rotate(-90 211 153.5)">CONN_2x1 CONN_2x1</text>
<text x="212.4" y="154.4" transform="rotate(-90 212.4 154.4)">P109</text>
<text x="137.6" y="156.1" transform="rotate(-90 137.6 156.1)">B230A</text>
<text x="25" y="179.6">P101 P102 P104 P105</text>
<text x="25.2" y="178.3">PIN</text>
<text x="29" y="178.3">PIN</text>
<text x="32.8" y="178.3">PIN</text>
<text x="36.7" y="178.3">PIN</text>
</g>
</svg>
